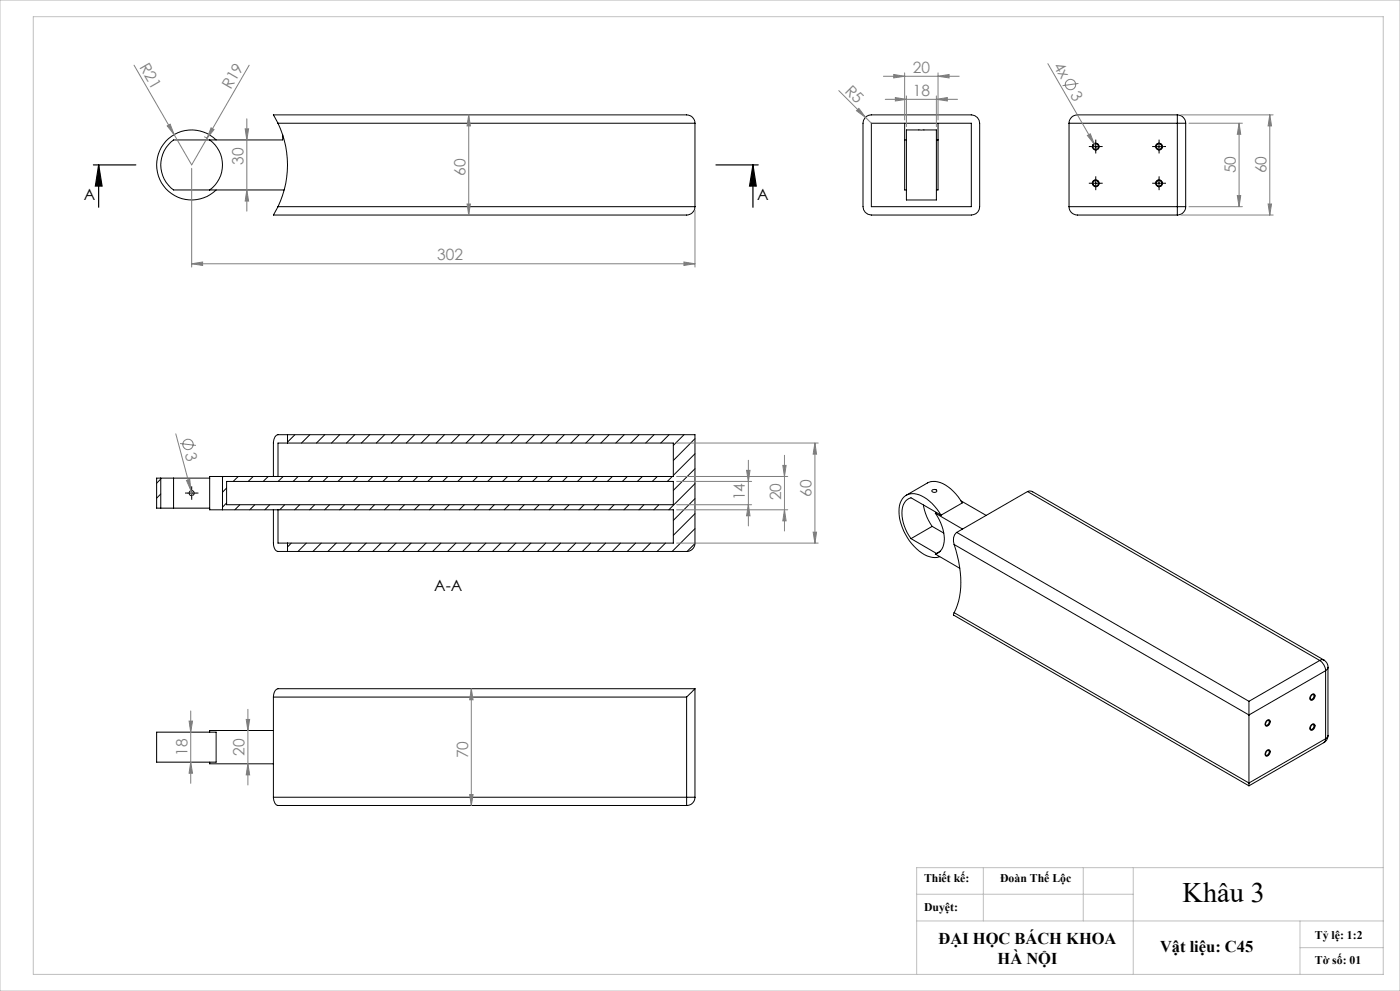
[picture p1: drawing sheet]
<svg xmlns="http://www.w3.org/2000/svg" width="420mm" height="297mm" viewBox="0 0 420 297" stroke-linecap="round" stroke-linejoin="round" font-family="sans-serif">
<g fill="none" stroke="#000" stroke-width=".3">
<path d="M83.4 36.9l-1.4-2.5h124a2.53 2.53 0 0 1 2.5 2.5M83.4 36.9a28.8 28.8 0 0 1 0 25M83.4 36.9h125.1M208.5 36.9v25M259.5 35.4l.5-.5 1.4-.5h30a2.54 2.54 0 0 1 2.5 2.5v23.4a3.2 3.2 0 0 1-1.8 4l-30.7 .1a2.54 2.54 0 0 1-2.5-2.5v-25l.1-.8zM261.4 36.9h30v25h-30zM271.4 36.9v5M271.9 38.9h9v21h-9zM281.4 36.9v5M320.7 36.9h32.5M320.7 36.9v25M353.2 34.4v2.5"/>
<path d="M353.2 34.4a2.53 2.53 0 0 1 2.5 2.5M353.2 36.9h2.5M353.2 34.4h-30a2.53 2.53 0 0 0-2.5 2.5M353.2 36.9v25M355.7 36.9v25M62.9 41.9a9.2 9.2 0 0 1 0 15M64.8 41.9a10.5 10.5 0 0 0-14.8 .1 10.5 10.5 0 0 0 0 14.8 10.5 10.5 0 0 0 14.8 .1M84.8 40.4v1.5h-32.7a9.2 9.2 0 0 0 0 15h33.1M271.4 41.9v15h.5M271.4 41.9h.5M280.9 41.9h.5M281.4 41.9v15h-.5"/>
<path d="M327.4 54.9h2.6M327.4 44h2.6M327.7 55.2a1.01 1.01 0 0 1 .9-1.3 1.01 1.01 0 0 1 1.1 1.1 1.01 1.01 0 0 1-1.3 .9M327.7 44.2a1 1 0 0 1 .9-1.3 1 1 0 0 1 1.1 1.1 1 1 0 0 1-1.3 .9M328.7 42.7v2.5M328.7 53.7v2.5M346.5 54.9h2.5M346.5 44h2.5M346.7 55.2a1 1 0 0 1 .9-1.3 1 1 0 0 1 1.1 1.1 1 1 0 0 1-1.2 .9M346.7 44.2a.99 .99 0 0 1 .9-1.2 .99 .99 0 0 1 1.1 1 .99 .99 0 0 1-1.2 .9M347.7 42.7v2.5M347.7 53.7v2.5"/>
<path d="M83.4 61.9l-1.4 2.5h124a2.51 2.51 0 0 0 2.5-2.5M83.4 61.9h125.1M320.7 61.9a2.5 2.5 0 0 0 2.5 2.5h30M320.7 61.9h32.5M353.2 61.9v2.5M353.2 61.9h2.5M355.7 61.9a2.53 2.53 0 0 1-2.5 2.5M86.3 130.3h122.2v32.5a2.47 2.47 0 0 1-2.5 2.5h-119.7M86.3 130.3h-1.7a1.98 1.98 0 0 0-2.6 2.3v10.2M86.3 132.8h-2.9v10M86.3 132.8h115.7v10h-135.3M86.3 130.3v2.5"/>
<path d="M88.5 130.3l-2.2 2.2M93 130.3l-2.5 2.5M97.4 130.3l-2.5 2.5M101.9 130.3l-2.5 2.5M106.4 130.3l-2.5 2.5M110.9 130.3l-2.5 2.5M115.4 130.3l-2.5 2.5M119.9 130.3l-2.5 2.5M124.4 130.3l-2.5 2.5M128.9 130.3l-2.5 2.5M133.3 130.3l-2.4 2.5M137.9 130.3l-2.5 2.5"/>
<path d="M142.3 130.3l-2.5 2.5M146.8 130.3l-2.5 2.5M151.3 130.3l-2.5 2.5M155.8 130.3l-2.5 2.5M160.3 130.3l-2.5 2.5M164.8 130.3l-2.5 2.5M169.3 130.3l-2.5 2.5M173.8 130.3l-2.5 2.5M178.3 130.3l-2.5 2.5M182.7 130.3l-2.4 2.5M187.3 130.3l-2.6 2.5M191.7 130.3l-2.5 2.5"/>
<path d="M196.2 130.3l-2.5 2.5M200.7 130.3l-2.5 2.5M205.2 130.3l-3.2 3.2M208.5 131.5l-6.5 6.5M208.5 136l-6.5 6.5M48.2 143.3h3.9M48.2 152.3h3.9M48.2 143.3h-1.2v9h1.2M48.2 143.3v9M48.2 143.6l-1.2 1.2M48.2 148.1l-1.2 1.2M52.1 143.3h10.8"/>
<path d="M52.1 152.3h10.8M52.1 143.3v9M56.2 147.8h2.5M57.5 146.5v2.5M66.7 142.8h-3.8v10h3.8M66.7 152.8h135.3v10h-115.7M66.7 142.8v10M67 142.8l-.3 .2M68 144.3h134v7h-134zM68 146.3l-1.3 1.2M68 150.7l-1.3 1.3M71.5 142.8l-1.5 1.5"/>
<path d="M72 151.3l-1.6 1.5M76 142.8l-1.5 1.5M76.4 151.3l-1.5 1.5M80.5 142.8l-1.5 1.5M80.9 151.3l-1.5 1.5M82 152.8v10a2.07 2.07 0 0 0 2.6 2.5h1.7M83.4 152.8v10h2.9M84.9 142.8l-1.5 1.5M85.4 151.3l-1.5 1.5M89.4 142.8l-1.5 1.5M89.9 151.3l-1.5 1.5M93.9 142.8l-1.5 1.5"/>
<path d="M94.4 151.3l-1.5 1.5M98.4 142.8l-1.5 1.5M98.9 151.3l-1.5 1.5M102.9 142.8l-1.5 1.5M103.4 151.3l-1.5 1.5M107.4 142.8l-1.5 1.5M107.9 151.3l-1.5 1.5M111.9 142.8l-1.5 1.5M112.4 151.3l-1.5 1.5M116.4 142.8l-1.5 1.5M116.8 151.3l-1.4 1.5M120.9 142.8l-1.5 1.5"/>
<path d="M121.4 151.3l-1.6 1.5M125.3 142.8l-1.4 1.5M125.8 151.3l-1.5 1.5M129.9 142.8l-1.6 1.5M130.3 151.3l-1.5 1.5M134.3 142.8l-1.5 1.5M134.8 151.3l-1.5 1.5M138.8 142.8l-1.5 1.5M139.3 151.3l-1.5 1.5M143.3 142.8l-1.5 1.5M143.8 151.3l-1.5 1.5M147.8 142.8l-1.5 1.5"/>
<path d="M148.3 151.3l-1.5 1.5M152.3 142.8l-1.5 1.5M152.8 151.3l-1.5 1.5M156.8 142.8l-1.5 1.5M157.3 151.3l-1.5 1.5M161.3 142.8l-1.5 1.5M161.7 151.3l-1.4 1.5M165.8 142.8l-1.5 1.5M166.2 151.3l-1.5 1.5M170.3 142.8l-1.5 1.5M170.7 151.3l-1.5 1.5M174.7 142.8l-1.5 1.5"/>
<path d="M175.2 151.3l-1.5 1.5M179.2 142.8l-1.5 1.5M179.7 151.3l-1.5 1.5M183.7 142.8l-1.5 1.5M184.2 151.3l-1.5 1.5M188.2 142.8l-1.5 1.5M188.7 151.3l-1.5 1.5M192.7 142.8l-1.5 1.5M193.2 151.3l-1.5 1.5M197.2 142.8l-1.5 1.5M197.7 151.3l-1.5 1.5M201.7 142.8l-1.5 1.5"/>
<path d="M208.5 140.5l-6.5 6.5M208.5 145l-7.8 7.8M208.5 149.4l-6.5 6.6M208.5 153.9l-6.5 6.5M208.5 158.4l-6.9 6.9M271.9 148.4l6.3-3.7a6.4 6.4 0 0 1 7.1 1.8l2.1 2.4 1.3 1.8-6.4 3.7M277 151.3l1.1 3.6 1.5 2.9M279.6 157.8l-6.3 3.6M279.6 157.8l3.5 2M279.7 146.9a.75 .75 0 0 1 .8-.3 .75 .75 0 0 1 .5 .7 .7 .7 0 0 1-.9 .3 .7 .7 0 0 1-.4-.7zM280.6 153.8a12.1 12.1 0 0 1 2.3 10.1 3.5 3.5 0 0 1-2.3 2.1M280.6 153.8l8.2 4.8"/>
<path d="M281 153.6l-7.7-4.4a4.2 4.2 0 0 0-2.7 4.5 13.5 13.5 0 0 0 2.7 7.7M281 153.6l-.4 .2M281 153.6l1.3 .8M282.3 154.4a12.4 12.4 0 0 0-8.1-6.4 4.2 4.2 0 0 0-4.5 4.4 15.9 15.9 0 0 0 8.4 14.2l.8 .3a4.4 4.4 0 0 0 3-.1M287 159.6a2.94 2.94 0 0 0-.8 3.6M287 159.6l87.7 50.6M288.3 150.1l7.6 4.4M308.3 147.3l.5-.2 1 .3M308.3 147.3l-21.3 12.3M308.3 147.3l87.6 50.6M309.8 147.4l87.4 50.4M86.3 162.8v2.5"/>
<path d="M87.4 162.8l-1.1 1.1M91.9 162.8l-2.5 2.5M96.4 162.8l-2.5 2.5M100.9 162.8l-2.5 2.5M105.3 162.8l-2.4 2.5M109.9 162.8l-2.5 2.5M114.3 162.8l-2.5 2.5M118.8 162.8l-2.5 2.5M123.3 162.8l-2.5 2.5M127.8 162.8l-2.5 2.5M132.3 162.8l-2.5 2.5M136.8 162.8l-2.5 2.5"/>
<path d="M141.3 162.8l-2.5 2.5M145.8 162.8l-2.5 2.5M150.2 162.8l-2.5 2.5M154.7 162.8l-2.4 2.5M159.2 162.8l-2.5 2.5M163.7 162.8l-2.5 2.5M168.2 162.8l-2.5 2.5M172.7 162.8l-2.5 2.5M177.2 162.8l-2.5 2.5M181.7 162.8l-2.5 2.5M186.2 162.8l-2.5 2.5M190.7 162.8l-2.5 2.5"/>
<path d="M195.2 162.8l-2.5 2.5M199.6 162.8l-2.5 2.5M208.5 162.9l-2.4 2.4M273.3 161.4l7.7 4.5M280.6 166l7.3 4.3M281 165.9l-.4 .1M282 165.2l-1 .7M286.2 163.2a28.3 28.3 0 0 1 .6 19.3l-.6 1.1M286.2 163.2l88.5 51.1M286.2 183.6l-.2 .7 88.7 51.2M286.2 183.6l88.5 51.1M395.9 197.9a3.9 3.9 0 0 1 1.8 3.1"/>
<path d="M395.9 197.9l-21.2 12.3M397.2 197.8a2.44 2.44 0 0 1 1.2 2.2M397.2 197.8l-.6-.1-.7 .2M398.4 200l-.2 .5-.5 .5M398.4 200v20.4M47 219.4h17.8v9h-17.8zM82 208.9v30M82 208.9h124M82 218.9h-19.1v.5M206 208.9v30M208.5 206.4h-125.1a2.18 2.18 0 0 0-1.4 2.5M208.5 206.4l-2.5 2.5"/>
<path d="M208.5 206.4v32.5M374.7 210.2v4.1M374.7 214.3v20.4M380 216a.59 .59 0 0 1 .9 0 .59 .59 0 0 1-.1 .8 .63 .63 0 0 1-.6 .7 .63 .63 0 0 1-.7-.4zM380.2 216l.3-.2a.43 .43 0 0 1 .6 .5 .95 .95 0 0 1-.3 1 .95 .95 0 0 1-1.1 .1l.1-.9zM380.3 215.9h.1a.76 .76 0 0 1 .2 1 .76 .76 0 0 1-.9 .3l-.1-.1M393.3 217.3a.61 .61 0 0 1 1-.2 .61 .61 0 0 1-.1 1 .62 .62 0 0 1-.5 .7 .62 .62 0 0 1-.7-.5zM393.4 217.4l.5-.3a.43 .43 0 0 1 .6 .4 .96 .96 0 0 1-.3 1 .96 .96 0 0 1-1.1 .1zM393.5 208.2a.57 .57 0 0 1 .8-.1 .57 .57 0 0 1 0 .9 .75 .75 0 0 1-.5 .7 .75 .75 0 0 1-.8-.2v-.6zM393.7 208.2l.5-.2a1.07 1.07 0 0 1 .1 1.2 1.07 1.07 0 0 1-1.1 .6l-.1-.7zM393.7 208.2l.2-.1a.77 .77 0 0 1 .2 1 .77 .77 0 0 1-1 .3v-.1M393.7 217.2l.2-.1a.78 .78 0 0 1 .2 1 .78 .78 0 0 1-1 .3v-.1"/>
<path d="M397.7 201l-23 13.3M397.7 201v20.4M62.9 228.4v.5h19.1M82 238.9a3.4 3.4 0 0 0 .9 2.4l123.1 .1M82 238.9h124M206 238.9v2.5M206 238.9h2.5M208.5 238.9a2.47 2.47 0 0 1-2.5 2.5M374.7 234.7v.8M379.8 225.1a.62 .62 0 0 1 1-.3 .62 .62 0 0 1 0 1 .62 .62 0 0 1-.6 .7 .62 .62 0 0 1-.7-.5zM380 225.2l.5-.4a.43 .43 0 0 1 .6 .5 .95 .95 0 0 1-.3 1 .95 .95 0 0 1-1.1 .1zM380.3 224.9h.1a.77 .77 0 0 1 .2 .9 .77 .77 0 0 1-.9 .4l-.1-.2"/>
<path d="M397.2 222.6l-22.5 12.9M397.7 221.4l-.2 .7-.3 .5M397.7 221.4l-23 13.3M398.4 220.4a2.44 2.44 0 0 1-1.2 2.2M398.4 220.4l-.2 .5-.5 .5"/>
<circle cx="328.7" cy="43.9" r="1"/>
<circle cx="328.7" cy="54.9" r="1"/>
<circle cx="328.7" cy="43.9" r=".82"/>
<circle cx="328.7" cy="54.9" r=".82"/>
<circle cx="347.7" cy="43.9" r="1"/>
<circle cx="347.7" cy="54.9" r="1"/>
<circle cx="347.7" cy="54.9" r=".83"/>
<circle cx="347.7" cy="43.9" r=".83"/>
<circle cx="57.5" cy="147.8" r=".77"/>
</g>
<g fill="none" stroke="#808080" stroke-width=".3">
<path d="M40.2 19.5l12 20.9M74.8 19.5l-12.7 21.9M314.4 19.1l13.9 24.1M50.2 37.7l.8-.5 1.2 3.2zM63.3 38.3l.9 .5-2.1 2.6zM73.6 38.6h1l-.6 3.3zM74 35.6v27.7M140.6 34.4v30M140.6 34.4l.5 3.3h-1zM251.6 27.2l8 8M257 33.2l.7-.7 1.9 2.7zM259.6 35.2l1.8 1.7"/>
<path d="M265 22.9h22.8M265.6 29.8h21.7M268.1 22.3l3.3 .6-3.3 .5zM268.6 29.2l3.3 .6-3.3 .5zM271.4 21.8v14.1M271.9 28.7v9.3M280.9 29.8l3.3-.6v1.1zM280.9 28.7v9.3M281.4 22.9l3.3-.6v1.1zM281.4 21.8v14.1M323.5 25l-4.7 .7M354.2 34.4h27.8"/>
<path d="M356.7 36.9h16M371.7 36.9v25M371.7 36.9l.5 3.3h-1zM380.9 34.4v30M380.9 34.4l.6 3.3h-1.1zM52.2 40.4l5.3 9 4.6-8M57.5 50.4v29.6M61.2 41l.9 .4M74 56.9l.6 3.4h-1zM326.2 40.6l.9-.5 1.2 3.1zM328.3 43.2l.8 1.5M371.2 58.6h1l-.5 3.3z"/>
<path d="M57.5 79.1l3.3-.6v1zM57.5 79.1h151M140.1 61.1h1l-.5 3.3zM205.2 78.5l3.3 .6-3.3 .4zM208.5 62.9v17.1M354.2 64.4h27.8M356.7 61.9h16M380.4 61.1h1.1l-.6 3.3zM52.7 130l4.6 17M54 132.9l4.8 .6M203 132.8h42.5M224.5 137.9v19.7"/>
<path d="M234.8 139.5h1l-.5 3.3zM235.3 136.5v22.6M244.5 132.8v30M244.5 132.8l.5 3.3h-1.1zM56 144l.9-.3 .4 3.3zM57.3 147l.4 1.5M203 144.3h22.5M203 151.3h22.5M203 142.8h33.3M203 152.8h33.3M224 141h1l-.5 3.3zM224.5 151.3l.5 3.3h-1z"/>
<path d="M235.3 152.8l.5 3.3h-1zM243.9 159.5h1.1l-.5 3.3zM203 162.8h42.5M56.7 216.1h1l-.5 3.3zM57.2 213.1v21.7M73.9 215.6h1l-.5 3.3zM74.4 212.6v22.7M141.4 206.4l.5 3.3h-1zM141.4 206.4v35M57.2 228.4l.5 3.3h-1zM74.4 228.9l.5 3.3h-1zM140.9 238.1h1l-.5 3.3z"/>
<circle cx="321.1" cy="25.3" r="1.56"/>
<circle cx="56.4" cy="133.2" r="1.55"/>
</g>
<path d="M28 49.4h12.7M29.6 49.4l1 6.4h-2zM29.6 49.4v12.7M214.8 49.4h12.7M225.9 49.4l1 6.4h-2zM225.9 49.4v12.7" fill="none" stroke="#000" stroke-width=".35"/>
<g fill="none" stroke="#000" stroke-width=".3" stroke-dasharray="15.2 1.3 1.3 1.3" stroke-linecap="butt">
<path d="M327.5 54.9h-.9M327.5 43.9h-.9M328.7 53.7v-.9M328.7 56.2v.8M328.7 42.7v-.9M328.7 45.2v.8M330 54.9h.8M330 43.9h.8M346.5 54.9h-.9M346.5 43.9h-.9M347.7 53.7v-.9M347.7 56.2v.8"/>
<path d="M347.7 42.7v-.9M347.7 45.2v.8M349 54.9h.8M349 43.9h.8M56.3 147.8h-.8M57.5 146.5v-.7M57.5 149v.8M58.8 147.8h.7"/>
</g>
<path d="M0 0h420v297h-420zM10 5h405v287h-405zM275 276h140M275 268h65M295 260v16M325 260v16M340 260v32M390 276v16M415 260h-140v32M390 284h25" fill="none" stroke="#c0c0c0" stroke-width=".3"/>
<path d="M225.9 49.4l1 6.4h-2zM29.6 49.4l1 6.4h-2z" fill="#000"/>
<g fill="#808080">
<path d="M56 144l.9-.3 .4 3.3z"/>
<path d="M326.2 40.6l.9-.5 1.2 3.1z"/>
<path d="M50.2 37.7l.8-.5 1.2 3.2z"/>
<path d="M63.3 38.3l.9 .5-2.1 2.6z"/>
<path d="M257 33.2l.7-.7 1.9 2.7z"/>
<path d="M57.5 79.1l3.3-.6v1zM205.2 78.5l3.3 .6-3.3 .4z"/>
<path d="M380.9 34.4l.6 3.3h-1.1zM380.4 61.1h1.1l-.6 3.3zM371.7 36.9l.5 3.3h-1zM371.2 58.6h1l-.5 3.3zM73.6 38.6h1l-.6 3.3zM74 56.9l.6 3.4h-1zM140.6 34.4l.5 3.3h-1zM140.1 61.1h1l-.5 3.3zM224 141h1l-.5 3.3zM224.5 151.3l.5 3.3h-1zM244.5 132.8l.5 3.3h-1.1zM243.9 159.5h1.1l-.5 3.3zM234.8 139.5h1l-.5 3.3zM235.3 152.8l.5 3.3h-1z"/>
<path d="M268.6 29.2l3.3 .6-3.3 .5zM280.9 29.8l3.3-.6v1.1z"/>
<path d="M268.1 22.3l3.3 .6-3.3 .5zM281.4 22.9l3.3-.6v1.1z"/>
<path d="M73.9 215.6h1l-.5 3.3zM74.4 228.9l.5 3.3h-1zM141.4 206.4l.5 3.3h-1zM140.9 238.1h1l-.5 3.3z"/>
<path d="M56.7 216.1h1l-.5 3.3zM57.2 228.4l.5 3.3h-1z"/>
</g>
<text font-size="8.5" x="354.8" y="270.3">Khâu 3</text>
<g font-size="4.9">
<text x="281.6" y="283.1">ĐẠI HỌC BÁCH KHOA</text>
<text x="348" y="285.4">Vật liệu: C45</text>
<text x="299.3" y="289">HÀ NỘI</text>
</g>
<g font-size="4.7" fill="#808080">
<text x="41.8" y="20.1" transform="rotate(60 41.8 20.1)">R21</text>
<text x="273.9" y="21.8">20</text>
<text x="315.9" y="19.6" transform="rotate(60 315.9 19.6)">4x</text>
<text x="69.3" y="27.1" transform="rotate(-60 69.3 27.1)">R19</text>
<text x="253.2" y="27.4" transform="rotate(45 253.2 27.4)">R5</text>
<text x="273.9" y="28.7">18</text>
<text x="321" y="28.4" transform="rotate(60 321 28.4)">3</text>
<text x="73.1" y="49.5" transform="rotate(-90 73.1 49.5)">30</text>
<text x="139.6" y="52.6" transform="rotate(-90 139.6 52.6)">60</text>
<text x="370.7" y="51.9" transform="rotate(-90 370.7 51.9)">50</text>
<text x="379.9" y="51.9" transform="rotate(-90 379.9 51.9)">60</text>
<text x="131.2" y="78">302</text>
<text x="55.4" y="136.1" transform="rotate(75 55.4 136.1)">3</text>
<text x="223.5" y="149.9" transform="rotate(-90 223.5 149.9)">14</text>
<text x="234.3" y="149.9" transform="rotate(-90 234.3 149.9)">20</text>
<text x="243.5" y="148.8" transform="rotate(-90 243.5 148.8)">60</text>
<text x="56.2" y="226.4" transform="rotate(-90 56.2 226.4)">18</text>
<text x="73.4" y="226.5" transform="rotate(-90 73.4 226.5)">20</text>
<text x="140.4" y="227.3" transform="rotate(-90 140.4 227.3)">70</text>
</g>
<g font-size="4.7">
<text x="25.1" y="60">A</text>
<text x="227.2" y="60">A</text>
<text x="130.2" y="177.1">A-A</text>
</g>
<g font-size="3.5">
<text x="277.2" y="264.4">Thiết kế:</text>
<text x="300" y="264.4">Đoàn Thế Lộc</text>
<text x="277.2" y="273">Duyệt:</text>
<text x="394.5" y="281.4">Tỷ lệ: 1:2</text>
<text x="394.5" y="289">Tờ số: 01</text>
</g>
</svg>
